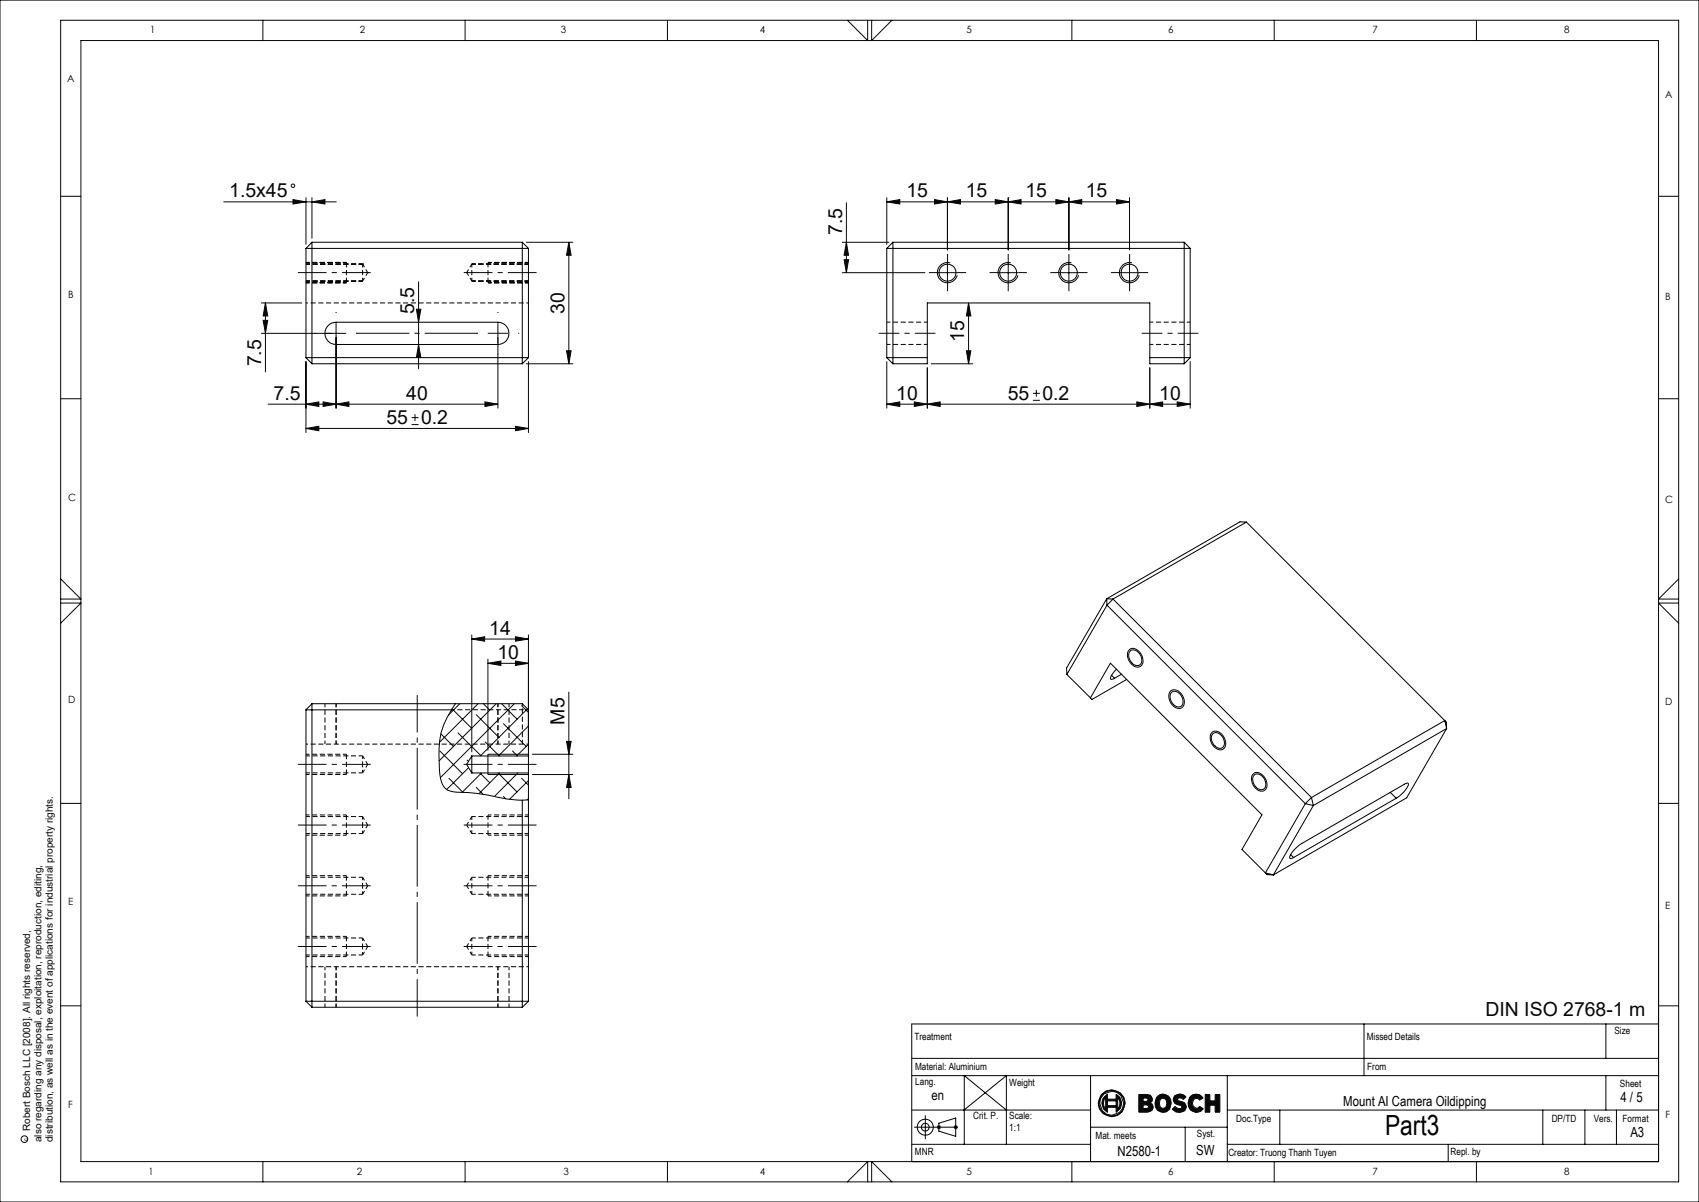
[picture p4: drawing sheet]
<svg xmlns="http://www.w3.org/2000/svg" width="420mm" height="297mm" viewBox="0 0 420 297" stroke-linecap="round" stroke-linejoin="round" font-family="sans-serif">
<path d="M75.6 74.9h55M129.1 173.9v1.5M130.6 175.4h-1.5M130.6 183.9h-55M75.6 238.9h55" fill="none" stroke="#000" stroke-width=".25" stroke-dasharray="1.3 .6" stroke-dashoffset=".8" stroke-linecap="butt"/>
<g fill="none" stroke="#000" stroke-width=".25" stroke-dasharray="1.3 .6" stroke-dashoffset=".4" stroke-linecap="butt">
<path d="M89.6 69.5v-4.2M89.6 69.5l1.3-2.1M90.9 67.4l-1.3-2.1M115.4 67.4l1.2 2.1M116.6 65.3v4.2M116.6 65.3l-1.2 2.1M219.2 79.6h10M284.2 79.6h10M219.2 85.1h10M284.2 85.1h10M80.3 173.9v10M83.1 173.9v10"/>
<path d="M123.1 173.9v10M89.6 191l1.3-2.1M90.9 188.9l-1.3-2.1M125.8 183.9v-10M89.6 206l1.3-2.1M90.9 203.9l-1.3-2.1M90.9 218.9l-1.3-2.1M115.4 203.9l1.2 2.1M115.4 218.9l1.2 2.1M116.6 201.8v4.2M116.6 216.8v4.2M116.6 201.8l-1.2 2.1"/>
<path d="M116.6 216.8l-1.2 2.1M80.3 238.9v10M83.1 238.9v10M89.6 221l1.3-2.1M89.6 236l1.3-2.1M90.9 233.9l-1.3-2.1M115.4 233.9l1.2 2.1M116.6 231.8v4.2M116.6 231.8l-1.2 2.1M123.1 238.9v10M125.8 248.9v-10"/>
</g>
<g fill="none" stroke="#000" stroke-width=".25" stroke-dasharray="1.3 .6" stroke-dashoffset=".3" stroke-linecap="butt">
<path d="M75.6 69.5h14M89.6 65.3h-14M116.6 69.5h14M130.6 65.3h-14M75.6 191h14M89.6 186.8h-14M75.6 206h14M89.6 201.8h-14M89.6 216.8h-14M116.6 206h14M130.6 201.8h-14M130.6 216.8h-14"/>
<path d="M75.6 221h14M75.6 236h14M89.6 231.8h-14M116.6 221h14M116.6 236h14M130.6 231.8h-14"/>
</g>
<g fill="none" stroke="#000" stroke-width=".25">
<path d="M15 48.5h5M77.1 59.9v30M77.1 59.9h52M77.1 59.9l-1.5 1.5M129.1 59.9v30M129.1 59.9l1.5 1.5M220.7 59.9h72M220.7 59.9l-1.5 1.5M220.7 59.9v30M292.7 59.9v30M292.7 59.9l1.5 1.5M410 48.5h5"/>
<path d="M75.6 61.4h55M75.6 61.4v27M130.6 61.4v27M219.2 61.4h75M219.2 61.4v27M294.2 61.4v27M15 98.5h5M75.6 88.4h55M75.6 88.4l1.5 1.5M77.1 89.9h52M81.1 80.4a2.7 2.7 0 0 1 2-.8h40a2.75 2.75 0 0 1 2.7 2.8 2.75 2.75 0 0 1-2.7 2.7h-40a2.75 2.75 0 0 1-2.6-1.7 2.75 2.75 0 0 1 .6-3zM130.6 88.4l-1.5 1.5"/>
<path d="M219.2 88.4h10M219.2 88.4l1.5 1.5M220.7 89.9h8.5v-15h55v15h8.5M284.2 88.4h10M294.2 88.4l-1.5 1.5M410 98.5h5M308.1 129l-33 19M308.1 129l49.1 49M308.1 129l-1.6-.1-32.9 19.1M273.6 148v1.5M273.6 148h1.5M273.6 148l-9.9 17.1v1.5"/>
<path d="M273.6 149.5l49.1 49.1M273.6 149.5l-9.9 17.1M275.1 148l49.1 49.1M275.1 148l-1.5 1.5M75.6 175.4v72M75.6 175.4h36M77.1 173.9v75M77.1 173.9h52l1.5 1.5v11.4M77.1 173.9l-1.5 1.5M111.6 175.4a17.7 17.7 0 0 0-3.1 11.4l.1 2a8.6 8.6 0 0 0 1.5 6 5 5 0 0 0 3 1 51.1 51.1 0 0 1 12.4 1.6l3.6 .3M112.6 173.9l-1 1.5M263.7 166.6l6.2 6.2 8.6-4.9"/>
<path d="M269.6 172.4l4.9-8.5 37.5 37.4-5 8.6 5.8 5.8M274.8 166.9l.7 .7M276 165.4a3.2 3.2 0 0 0-1.4 2.4l.9-.2M277.2 166.6l-1.7 1M279.6 160.7a2.29 2.29 0 0 1 2.3 1 2.29 2.29 0 0 1-.1 2.5 2.06 2.06 0 0 1-2.8-1.9v-.8zM289.6 171.1a1.77 1.77 0 0 1 2.6 1.2 1.42 1.42 0 0 1 .2 1.6 1.42 1.42 0 0 1-1.3 .8 2.52 2.52 0 0 1-1.5-3.6zM357.2 178l-33 19.1M357.2 178l.4 2M357.2 178l.3 .4 .1 1.6M15 198.5h5M116.6 186.8v4.2M116.6 186.8h14"/>
<path d="M116.6 191h14M116.6 186.8l-1.2 2.1 1.2 2.1M129.1 197.7v51.2M130.6 186.8v4.2M130.6 191v56.4M130.6 197.6l-1.5 .1M299.8 181.3a1.97 1.97 0 0 1 2.8 1.7 1.32 1.32 0 0 1-.5 1.8 1.32 1.32 0 0 1-1.8-.5 2.28 2.28 0 0 1-.5-3zM310 191.6a1.66 1.66 0 0 1 2.5 .8 1.67 1.67 0 0 1-.6 2.7 2.43 2.43 0 0 1-1.9-3.5zM322.7 198.6l2 .4M322.7 198.6l-9.9 17.1M324.2 197.1l-1.5 1.5M324.2 197.1l.5 1.9"/>
<path d="M324.7 199l-9.9 17.2M343.7 195.8l1.5 1.4M345.2 197.2a6.5 6.5 0 0 0 3-3.5l-.4-.2-.6 .3-25.4 14.6a6.5 6.5 0 0 0-3 3.5l.4 .3 .6-.3M345.2 197.2l-25.4 14.7M357.6 180l-32.9 19M357.6 180l-9.9 17.1-32.9 19.1M410 198.5h5M312.8 215.7l2 .5M312.8 215.7l.4 .4 1.6 .1M319.1 211.2l.7 .7M410 227.5v59.5h-184.6M15 248.5h5"/>
<path d="M75.6 247.4h55M75.6 247.4l1.5 1.5M77.1 248.9h52M130.6 247.4l-1.5 1.5M225.4 253h184.6M337.2 253v12.8M397 253v8.5M225.4 265.8h184.6M225.4 274.3h44.2M225.4 261.5h184.6M226.1 278.5h10.6M228.7 275.7v5.7"/>
<path d="M232.1 277.5l4.2-1.2v4.5l-4.2-1.3zM238.3 274.3l10.5-8.5v16.9M248.8 274.3l-10.4-8.5v16.9M269.6 265.8v21.2M269.6 278.5h33.8M293 278.5v8.5M303.4 265.8v21.2M303.4 274.3h106.6M316.4 274.3v8.4M381.4 274.3v8.4M391.8 274.3v8.4M397 265.8v8.5"/>
<path d="M399.6 274.3v8.4M225.4 282.7h44.2M303.4 282.7h106.6M358 282.7v4.3"/>
<circle cx="234.2" cy="67.4" r="2.11"/>
<circle cx="249.2" cy="67.4" r="2.11"/>
<circle cx="264.2" cy="67.4" r="2.11"/>
<circle cx="279.2" cy="67.4" r="2.1"/>
<circle cx="228.7" cy="278.5" r="1.98"/>
<circle cx="228.7" cy="278.5" r=".96"/>
</g>
<path d="M111.6 175.4h17.5M89.6 188.9v-2.1M89.6 191v-2.1M89.6 203.9v-2.1M89.6 206v-2.1M89.6 218.9v-2.1M89.6 221v-2.1M89.6 233.9v-2.1M89.6 236v-2.1" fill="none" stroke="#000" stroke-width=".25" stroke-dasharray="1.3 .6" stroke-dashoffset=".5" stroke-linecap="butt"/>
<path d="M129.1 175.4v8.5" fill="none" stroke="#000" stroke-width=".25" stroke-dasharray="1.3 .6" stroke-dashoffset=".2" stroke-linecap="butt"/>
<g fill="none" stroke="#0a0605" stroke-width=".25">
<path d="M0 0h420v297h-420zM15 5h400v287h-400zM20 10h390v277h-390zM65 5v5M115 5v5M165 5v5M209.5 5l5 5v-5M215.5 5v5l5-5M265 5v5M315 5v5M365 5v5M15 149h5l-5 5"/>
<path d="M15 143l5 5h-5M415 149h-5l5 5M415 143l-5 5h5M111.8 175.2l4.8 4.7M113.7 173.9l-2.9 2.8M117.7 176.6l5.6 5.6M118.2 173.9l-9.5 9.5M119.5 173.9l1.6 1.6M122.7 173.9l-14.2 14.1M124 173.9l3.8 3.8M124.5 178.8l5.6 5.6M127.1 173.9l-18.2 18.3"/>
<path d="M128.9 174.3l1.7 1.7M130.4 175.2l-11.7 11.6M130.6 179.4l-7.4 7.4M108.7 185.6l5.6 5.6M109 181.3l3.1 3.1M111 192.3l3.4 3.5M113.2 181.1l5.7 5.6M115.5 187.8l.3 .3M115.9 189.7l-5.5 5.4M117.7 194.6l1.7 1.6M118.6 191l2.5 2.4M119 191l-4.8 4.8"/>
<path d="M119.9 183.3l3.5 3.5M123.1 191l4.7 4.7M123.5 191l-5.1 5.1M124.5 196.8l.5 .6M126.7 185.6l1.2 1.2M128 191l-5.8 5.8M128.9 192.3l1.7 1.7M130.6 183.9l-2.9 2.9M130.6 192.9l-4.7 4.6M130.6 197.3l-.3 .4M225.4 253v34M410 248.5h5"/>
<path d="M231.6 278.5h1M231.7 278.2l.7 .7M232.1 278v1M232.4 278.2l-.7 .7M235.7 278.5h1M235.9 278.2l.7 .7M236.3 278v1M236.6 278.2l-.7 .7M273.3 271.1v3a2.18 2.18 0 0 1 0-3zM273.8 272h2.1v1.2h-2.1zM273.8 270.3v1.3h2.1v-1.2l.9 .7 .5 1.5-.3 1.2-1.1 1v-1.2h-2.1v1.2l-1-.7-.4-1.5 .3-1.2zM276.3 271.1a2.18 2.18 0 0 1 0 3z"/>
<path d="M281.5 270.4h2.1l.8 .2 .5 1-.1 .5-.5 .4 .5 .3 .3 .8-.3 .8-1.1 .4h-2.2zM282.6 271.3a.92 .92 0 0 1 1.2 .4 1 1 0 0 1-1.2 .4zM282.6 273l1.1 .1 .3 .3a1.15 1.15 0 0 1-1.4 .5zM285.9 271.2l.7-.7 .9-.2 1.4 .6a2.59 2.59 0 0 1-.5 3.8l-.9 .2-1.4-.5-.5-.9-.1-.9zM287.1 271.5h.8a1.51 1.51 0 0 1 0 2.3h-.8a1.58 1.58 0 0 1 0-2.3zM290.4 270.8l1.2-.5 .8 .1 .8 .6-.7 .7-.3-.3-.9-.1-.2 .5 .6 .3a1.91 1.91 0 0 1 1.6 1.4l-.4 1-1.3 .4-.9-.2-.9-.6 .7-.7 1.1 .6 .4-.1 .2-.4-.3-.3-1.5-.5-.4-1zM294.1 271.1a2.04 2.04 0 0 1 3.3 .2l-.9 .5-.2-.3-.6-.1-.6 .3-.3 .9 .2 .7 .8 .6 .4-.1 .3-.4 1 .6-.7 .6-1.1 .3-1.3-.5-.5-.9-.2-.9zM297.9 270.4h1.2v1.6h1.3v-1.6h1.2v4.4h-1.2v-1.7h-1.3v1.7h-1.2zM65 287v5M115 287v5M165 287v5M209.5 292l5-5v5"/>
<path d="M215.5 292v-5l5 5M265 287v5M315 287v5M365 287v5"/>
<circle cx="274.8" cy="272.6" r="2.97"/>
<circle cx="274.8" cy="272.6" r="3.3"/>
</g>
<path d="M271.5 272.6a3.3 3.3 0 0 0 6.7 0 3.3 3.3 0 0 0-6.7 0zM271.9 272.6a2.97 2.97 0 0 1 5.9 0 2.97 2.97 0 0 1-5.9 0zM273.2 270.8a2.52 2.52 0 0 0 .6 4v-1.2h2.1v1.2a2.51 2.51 0 0 0 1.4-2.2 2.51 2.51 0 0 0-1.4-2.2v1.2h-2.1v-1.3zM276.3 271.1l.6 1.2-.1 .8-.5 1zM273.8 272h2.1v1.2h-2.1zM273.3 271.2v2.9l-.4-.6-.1-.7v-.8zM281.5 270.4v4.4h2.3a1.16 1.16 0 0 0 1.3-.9 1.16 1.16 0 0 0-.8-1.4l.5-.3 .1-.5a1.13 1.13 0 0 0-1.3-1.3zM282.6 273h1l.3 .3v.3l-.4 .3h-.9zM282.6 271.3l1 .1 .2 .3-.1 .3-1.1 .1zM286.1 270.9a2.3 2.3 0 0 0-.4 2.8 2.3 2.3 0 0 0 2.5 1.1 2.41 2.41 0 0 0 1.3-2.4 2.41 2.41 0 0 0-1.7-2.1l-1 .1zM286.8 271.7l.9-.3 .6 .4 .1 1.1-.5 .9-.5 .1-.6-.4-.2-1.2zM290.4 270.8h-.1a1.4 1.4 0 0 0-.1 1.6 1.4 1.4 0 0 0 1.4 .7l.6 .3-.2 .5h-.7l-.8-.5-.7 .7a2.07 2.07 0 0 0 3.5-.3v-.6a2.18 2.18 0 0 0-2-1.2l-.2-.4 .2-.3h.7l.5 .4 .7-.7a2.11 2.11 0 0 0-2.8-.2zM294.3 270.9a2.3 2.3 0 0 0-.4 2.8 2.3 2.3 0 0 0 2.6 1.1l1-.8-1-.6-.6 .5-.7-.3-.4-.8 .1-.7 .3-.5 .5-.2 .5 .1 .3 .3 .9-.5-.1-.2a1.98 1.98 0 0 0-3-.2zM297.9 270.4v4.4h1.2v-1.7h1.3v1.7h1.2v-4.4h-1.2v1.6h-1.3v-1.6z" fill-rule="evenodd" fill="#0a0605"/>
<g fill="none" stroke="#0a0605" stroke-width=".25">
<path d="M55.3 49.9h27.8M72.4 49.3l3.2 .6-3.2 .5zM75.6 48.9v11.5M77.1 49.9l3.2-.6v1.1zM77.1 48.9v10M130.1 59.9h11.5M140.6 59.9v30M140.6 59.9l.6 3.2h-1.1zM208.2 59.9h11.5M209.2 50.1v17.3M209.2 59.9l.6 3.2h-1.1zM219.2 49.9l3.2-.6v1.1z"/>
<path d="M219.2 48.9v11.5M231 49.3l3.2 .6-3.2 .5zM234.2 49.9l3.2-.6v1.1zM234.2 48.9v12.9M246 49.3l3.2 .6-3.2 .5zM249.2 49.9l3.2-.6v1.1zM249.2 48.9v12.9M261 49.3l3.2 .6-3.2 .5zM264.2 49.9l3.2-.6v1.1zM264.2 48.9v12.9M276 49.3l3.2 .6-3.2 .5zM279.2 48.9v12.9"/>
<path d="M279.2 49.9h-60M64.6 74.9h10M65.1 79.2h1.1l-.6 3.2zM65.6 74.9v17M65.6 74.9l.6 3.2h-1.1zM83.1 79.9v21M102.9 76.4h1.1l-.5 3.2zM103.5 69.6v21.5M208.2 67.4h20.4M208.7 64.2h1.1l-.6 3.2zM231.7 67.4h5M234.2 64.9v5"/>
<path d="M239.4 74.9v15M239.4 74.9l.6 3.2h-1.1zM246.7 67.4h5M249.2 64.9v5M261.7 67.4h5M264.2 64.9v5M276.7 67.4h5M279.2 64.9v5M66.3 99.9h56.8M75.6 99.9l3.2-.6v1.1zM75.6 89.4v17.5M79.9 99.3l3.2 .6-3.2 .5z"/>
<path d="M83.1 99.9l3.2-.6v1.1zM85.6 82.4h-21M103.5 85.1l.5 3.2h-1.1zM119.9 99.3l3.2 .6-3.2 .5zM123.1 83.4v17.5M130.1 89.9h11.5M130.6 89.4v17.5M140.1 86.7h1.1l-.6 3.2zM219.2 99.9l3.2-.6v1.1zM219.2 99.9h75M219.2 89.4v11.5M226 99.3l3.2 .6-3.2 .5z"/>
<path d="M229.2 99.9l3.2-.6v1.1zM229.2 90.9v10M230.2 89.9h10.3M238.9 86.7h1.1l-.6 3.2zM255.3 98.9h1.8M255.3 97.2h1.8M256.2 96.3v1.7M281 99.3l3.2 .6-3.2 .5zM284.2 90.9v10M284.2 99.9l3.2-.6v1.1zM291 99.3l3.2 .6-3.2 .5zM294.2 89.4v11.5"/>
<path d="M75.6 105.9l3.2-.6v1.1zM75.6 105.9h55M101.7 104.9h1.8M101.7 103.2h1.8M102.6 102.3v1.7M127.4 105.3l3.2 .6-3.2 .5zM116.6 157.9l3.2-.6v1.1zM116.6 156.9v28.9M116.6 157.9h14M127.4 157.3l3.2 .6-3.2 .5zM130.6 156.9v28.5M120.6 163.9l3.2-.6v1.1z"/>
<path d="M120.6 162.9v22.5M120.6 163.9h10M127.4 163.3l3.2 .6-3.2 .5zM140.6 171v26.4M131.6 191.4h10M131.6 186.4h10M140.1 183.2h1.1l-.6 3.2zM140.6 191.4l.6 3.2h-1.1z"/>
<circle cx="72.4" cy="45.9" r=".43"/>
<circle cx="6" cy="281.5" r=".81"/>
</g>
<path d="M234.9 64.9a2.5 2.5 0 0 0-3.1 1.8 2.5 2.5 0 0 0 1.8 3.1 2.5 2.5 0 0 0 3-1.8M249.9 64.9a2.5 2.5 0 0 0-3.1 1.8 2.5 2.5 0 0 0 1.8 3.1 2.5 2.5 0 0 0 3-1.8M264.9 64.9a2.5 2.5 0 0 0-3.1 1.8 2.5 2.5 0 0 0 1.8 3.1 2.5 2.5 0 0 0 3-1.8M279.9 64.9a2.49 2.49 0 0 0-3.1 1.8 2.49 2.49 0 0 0 1.8 3.1 2.49 2.49 0 0 0 3-1.8M279 160.7a1.74 1.74 0 0 1 2.8 .5 2.47 2.47 0 0 1 0 3.5 2.71 2.71 0 0 1-3.1-2.9zM289.2 170.9a1.81 1.81 0 0 1 2.8 .5 2.47 2.47 0 0 1 .1 3.5 2.69 2.69 0 0 1-3.2-2.9zM130.6 186.4h-10v5h10M299.5 181.1a1.74 1.74 0 0 1 2.7 .5 2.43 2.43 0 0 1 .1 3.6 2.82 2.82 0 0 1-3-3.8zM309.7 191.3a1.74 1.74 0 0 1 2.8 .6 2.47 2.47 0 0 1 0 3.5 2.71 2.71 0 0 1-3.1-2.9z" fill="none" stroke="#000" stroke-width=".25"/>
<path d="M85.6 69.8v-4.9M85.6 69.9v-.1M120.6 69.8v-4.9M120.6 69.9v-.1M85.6 191.4v-5M85.6 206.4v-5M120.6 206.4v-5M85.6 236.4v-5M85.6 221.4v-5M120.6 236.4v-5M120.6 221.4v-5" fill="none" stroke="#000" stroke-width=".25" stroke-dasharray="1.3 .6" stroke-linecap="butt"/>
<g fill="none" stroke="#0a0605" stroke-width=".25" stroke-dasharray="15.2 1.3 1.3 1.3" stroke-linecap="butt">
<path d="M83.1 77.4v-.3M123.1 77.4v-.3M231.7 67.4h-2.1M234.2 64.9v-2.1M234.2 69.9v2.1M236.7 67.4h2.1M246.7 67.4h-2.1M249.2 64.9v-2.1M249.2 69.9v2.1M251.7 67.4h2.1M261.7 67.4h-2.1M264.2 64.9v-2.1"/>
<path d="M264.2 69.9v2.1M266.7 67.4h2.1M276.7 67.4h-2.1M279.2 64.9v-2.1M279.2 69.9v2.1M281.7 67.4h2.1M78.1 82.4h-.3M83.1 87.4v.2M88.1 82.4h.2M118.1 82.4h-.3M123.1 82.4v-2.5M123.1 82.4h-2.5"/>
<path d="M123.1 82.4v2.5M123.1 82.4h2.5M123.1 87.4v.2M128.1 82.4h.2"/>
</g>
<g fill="none" stroke="#000" stroke-width=".25" stroke-dasharray="1.3 .6" stroke-dashoffset=".4" stroke-linecap="butt">
<path d="M75.6 69.9h10M85.6 64.9h-10M120.6 69.9h10M130.6 64.9h-10M75.6 191.4h10M85.6 186.4h-10M75.6 206.4h10M85.6 216.4h-10M85.6 201.4h-10M120.6 206.4h10M130.6 216.4h-10M130.6 201.4h-10"/>
<path d="M75.6 236.4h10M75.6 221.4h10M85.6 231.4h-10M120.6 236.4h10M120.6 221.4h10M130.6 231.4h-10"/>
</g>
<path d="M88.1 82.4h30" fill="none" stroke="#0a0605" stroke-width=".25" stroke-dasharray="15.2 1.3 1.3 1.3" stroke-dashoffset="2.1" stroke-linecap="butt"/>
<path d="M91.6 67.4h-18M132.6 67.4h-18M91.6 188.9h-18M132.6 188.9h-18M73.6 203.9h18M73.6 218.9h18M132.6 218.9h-18M132.6 203.9h-18M73.6 233.9h18M132.6 233.9h-18" fill="none" stroke="#0a0605" stroke-width=".25" stroke-dasharray="15.2 1.3 1.3 1.3" stroke-dashoffset="8.1" stroke-linecap="butt"/>
<path d="M217.2 82.4h14M282.2 82.4h14" fill="none" stroke="#0a0605" stroke-width=".25" stroke-dasharray="15.2 1.3 1.3 1.3" stroke-dashoffset="10.1" stroke-linecap="butt"/>
<path d="M103.1 251.2v-79.5" fill="none" stroke="#0a0605" stroke-width=".25" stroke-dasharray="15.2 1.3 1.3 1.3" stroke-dashoffset="6" stroke-linecap="butt"/>
<g fill="#0a0605">
<path d="M127.4 163.3l3.2 .6-3.2 .5zM120.6 163.9l3.2-.6v1.1zM246 49.3l3.2 .6-3.2 .5zM234.2 49.9l3.2-.6v1.1zM261 49.3l3.2 .6-3.2 .5zM249.2 49.9l3.2-.6v1.1zM276 49.3l3.2 .6-3.2 .5zM264.2 49.9l3.2-.6v1.1z"/>
<path d="M75.6 99.9l3.2-.6v1.1zM79.9 99.3l3.2 .6-3.2 .5zM83.1 99.9l3.2-.6v1.1zM119.9 99.3l3.2 .6-3.2 .5zM75.6 105.9l3.2-.6v1.1zM127.4 105.3l3.2 .6-3.2 .5zM72.4 49.3l3.2 .6-3.2 .5zM77.1 49.9l3.2-.6v1.1zM219.2 49.9l3.2-.6v1.1zM231 49.3l3.2 .6-3.2 .5zM219.2 99.9l3.2-.6v1.1zM226 99.3l3.2 .6-3.2 .5zM284.2 99.9l3.2-.6v1.1zM291 99.3l3.2 .6-3.2 .5z"/>
<path d="M116.6 157.9l3.2-.6v1.1zM127.4 157.3l3.2 .6-3.2 .5z"/>
<path d="M140.1 86.7h1.1l-.6 3.2zM140.6 59.9l.6 3.2h-1.1zM65.1 79.2h1.1l-.6 3.2zM65.6 74.9l.6 3.2h-1.1zM103.5 85.1l.5 3.2h-1.1zM102.9 76.4h1.1l-.5 3.2zM140.6 191.4l.6 3.2h-1.1zM140.1 183.2h1.1l-.6 3.2zM208.7 64.2h1.1l-.6 3.2zM209.2 59.9l.6 3.2h-1.1zM238.9 86.7h1.1l-.6 3.2zM239.4 74.9l.6 3.2h-1.1z"/>
<path d="M229.2 99.9l3.2-.6v1.1zM281 99.3l3.2 .6-3.2 .5z"/>
</g>
<text font-size="6.9" x="342.4" y="280.5">Part3</text>
<g font-size="4.8" fill="#0a0605">
<text x="56.7" y="48.8">1.5x45</text>
<text x="224.1" y="48.8">15</text>
<text x="238.8" y="48.8">15</text>
<text x="253.5" y="48.8">15</text>
<text x="268.4" y="48.8">15</text>
<text x="208.2" y="58.1" transform="rotate(-90 208.2 58.1)">7.5</text>
<text x="102.4" y="77.6" transform="rotate(-90 102.4 77.6)">5.5</text>
<text x="139.6" y="77.5" transform="rotate(-90 139.6 77.5)">30</text>
<text x="238.4" y="84.6" transform="rotate(-90 238.4 84.6)">15</text>
<text x="64.6" y="90.5" transform="rotate(-90 64.6 90.5)">7.5</text>
<text x="67.6" y="98.8">7.5</text>
<text x="100.4" y="98.8">40</text>
<text x="221.6" y="98.8">10</text>
<text x="249.1" y="98.8">55</text>
<text x="257.7" y="98.8">0.2</text>
<text x="286.6" y="98.8">10</text>
<text x="95.5" y="104.8">55</text>
<text x="104.1" y="104.8">0.2</text>
<text x="121" y="156.8">14</text>
<text x="123" y="162.8">10</text>
<text x="139.6" y="179" transform="rotate(-90 139.6 179)">M5</text>
<text x="367.2" y="251.1">DIN ISO 2768-1 m</text>
</g>
<text font-size="3.4" fill="#0a0605" x="230.2" y="271.7">en</text>
<g font-size="3.4">
<text x="332" y="273.3">Mount AI Camera Oildipping</text>
<text x="400.6" y="272.4">4 / 5</text>
<text x="403" y="280.9">A3</text>
<text x="276.3" y="285.6">N2580-1</text>
<text x="295.7" y="285.3">SW</text>
</g>
<g font-size="2.5">
<text x="37.1" y="8.2">1</text>
<text x="88.9" y="8.2">2</text>
<text x="138.6" y="8.2">3</text>
<text x="187.8" y="8.2">4</text>
<text x="238.9" y="8.2">5</text>
<text x="288.8" y="8.2">6</text>
<text x="339.2" y="8.2">7</text>
<text x="386.7" y="8.2">8</text>
<text x="16.6" y="20.2">A</text>
<text x="411.7" y="24.2">A</text>
<text x="16.8" y="73.7">B</text>
<text x="411.7" y="74.2">B</text>
<text x="16.8" y="123.7">C</text>
<text x="411.7" y="124.2">C</text>
<text x="16.8" y="173.7">D</text>
<text x="411.7" y="174.2">D</text>
<text x="16.8" y="223.7">E</text>
<text x="411.7" y="224.7">E</text>
<text x="226.1" y="256.9">Treatment</text>
<text x="337.9" y="256.9">Missed Details</text>
<text x="399.1" y="255.4">Size</text>
<text x="226.2" y="264.4">Material: Aluminium</text>
<text x="226.3" y="268.2">Lang.</text>
<text x="249.5" y="268.3">Weight</text>
<text x="338" y="264.5">From</text>
<text x="400.5" y="268.6">Sheet</text>
<text x="16.8" y="273.7">F</text>
<text x="240.6" y="276.5">Crit. P.</text>
<text x="249.5" y="276.6">Scale:</text>
<text x="249.5" y="279.4">1:1</text>
<text x="270.8" y="281.3">Mat. meets</text>
<text x="295.9" y="281">Syst.</text>
<text x="305.6" y="277.1">Doc.Type</text>
<text x="383.6" y="277.1">DP/TD</text>
<text x="394" y="277.1">Vers.</text>
<text x="401.1" y="277.2">Format</text>
<text x="411.7" y="276.2">F</text>
<text x="226.2" y="285.5">MNR</text>
<text x="303.7" y="285.5">Creator: Truong Thanh Tuyen</text>
<text x="358.6" y="285.5">Repl. by</text>
<text x="36.7" y="290.2">1</text>
<text x="88.2" y="290.2">2</text>
<text x="139.3" y="290.2">3</text>
<text x="187.8" y="290.2">4</text>
<text x="238.9" y="290.2">5</text>
<text x="288.8" y="290.2">6</text>
<text x="339.2" y="290.2">7</text>
<text x="386.7" y="290.2">8</text>
</g>
<g font-size="2.5" fill="#0a0605">
<text x="7.4" y="279.5" transform="rotate(-90 7.4 279.5)">Robert Bosch LLC [2008]. All rights reserved,</text>
<text x="10.2" y="282.2" transform="rotate(-90 10.2 282.2)">also regarding any disposal, exploitation, reproduction, editing,</text>
<text x="13" y="282.2" transform="rotate(-90 13 282.2)">distribution, as well as in the event of applications for industrial property rights.</text>
</g>
<text font-size="1.4" fill="#0a0605" x="6.8" y="281.8" transform="rotate(-90 6.8 281.8)">c</text>
</svg>
